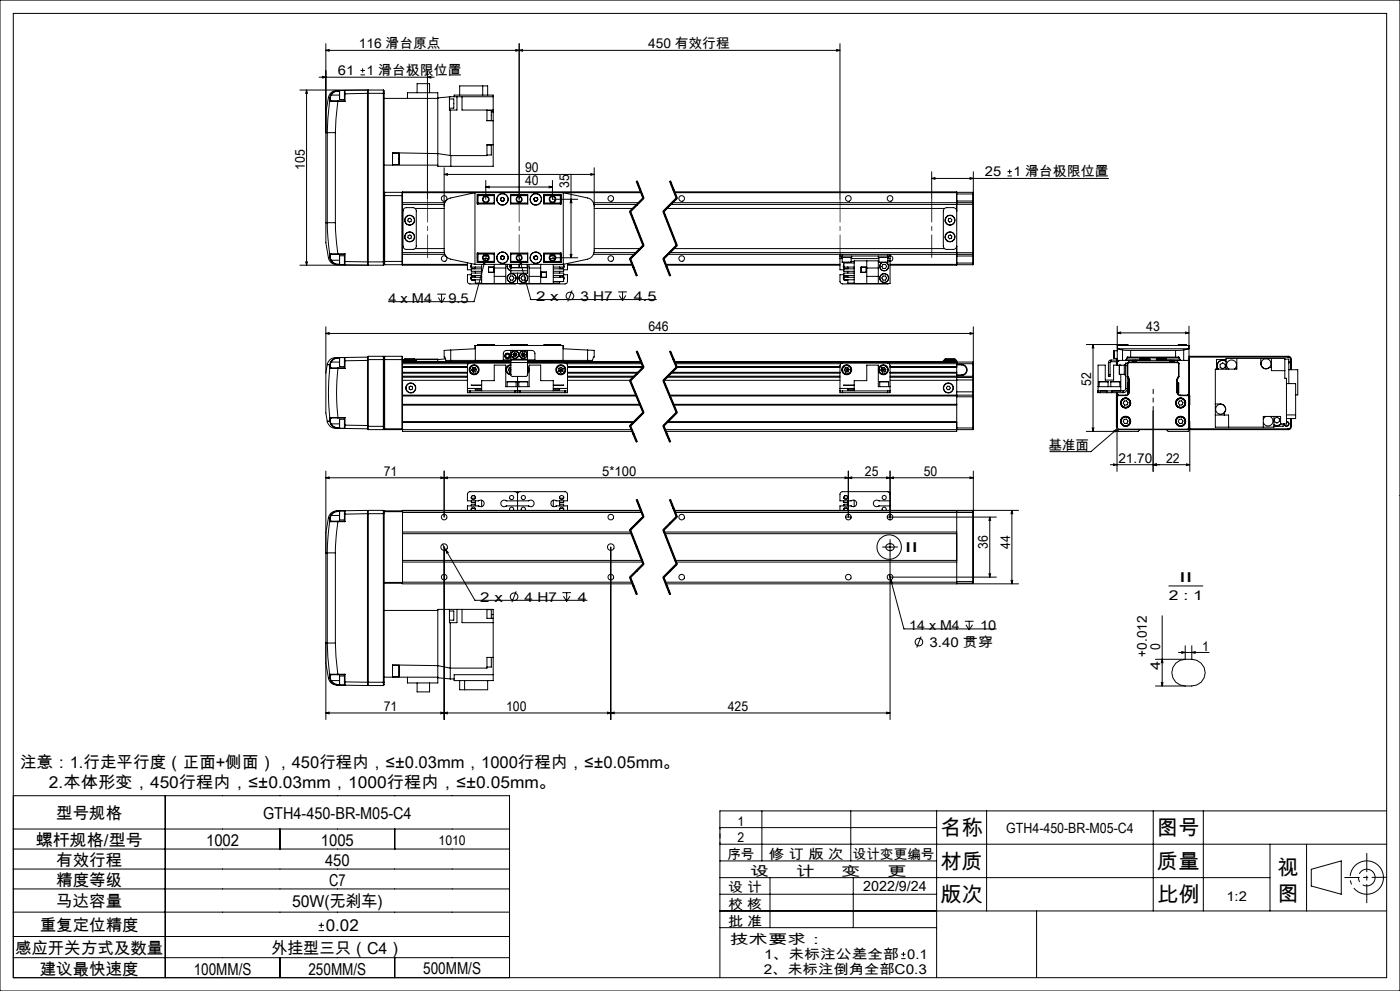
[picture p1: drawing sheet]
<svg xmlns="http://www.w3.org/2000/svg" width="420mm" height="297mm" viewBox="0 0 420 297" stroke-linecap="round" stroke-linejoin="round" font-family="sans-serif">
<g fill="none" stroke="#000" stroke-width=".3">
<path d="M0 0h420v297h-420zM4 4h412v289h-412zM97.8 15.1l.9-.3v.5zM97.8 13.1v53.6M154.7 14.8l1.1 .3-1.1 .2zM155.8 15.1l.9-.3v.5zM155.8 13.1v46.6M251 14.8l1 .3-1 .2zM252 13.1v46.6M252 15.1h-154.2M92 27v52.5M92 27l.2 1h-.5z"/>
<path d="M95.7 23.1h34.5M96.7 22.9l1.1 .2-1.1 .3zM98.2 39.8h2.4M98.2 39.8v26.9M98.5 29.2l-.7 4.5v6.1h.4M98.5 29.2l.5 .1M98.9 30.2l-.5 5.3-.2 4.3M98.9 30.2l.3 .2M99 29.3l-.1 .9M99.1 30.1l.2 .1M99.1 30.1l-.2 .1M99.1 29.2v.9"/>
<path d="M99.1 29.2l-.1 .1M99.2 30.4h2.2M99.2 28.4l-.2 .9M99.2 28.4l.2 .1M99.3 30.2h2.1M99.3 30.2l-.1 .2M99.4 28.5l-.3 .7M99.4 28.5h2.4M100.6 39.8v26.9M101.4 30.4l-.8 9.4M101.4 30.2v.2M101.4 30.4h2.1"/>
<path d="M101.4 30.2h1.9M101.4 27.2h-.2a2.48 2.48 0 0 0-2.7 2M101.4 27.2l-1.1 .2-1.1 1M101.4 27.2v.1M101.4 27.3l-1.5 .6-.5 .6M101.4 27.3h.4M101.9 27.1v2.7M101.9 27.1h1.4v.2M101.9 29.8h1.4M103.3 28.1h.2M103.3 30.2l.2 .2M103.3 27.3v2.9"/>
<path d="M103.5 27.1l6.7-.1v1M103.5 27.1v1M103.5 27.1l-.2 .2M103.5 28.1v2.3M103.5 27.1l-2.1 .1M108.2 22.4h1.3M108.2 21.1h1.3M108.8 20.5v1.3M110.2 27.2l.3-.2v52.5l-.3-.3M110.2 28v50.5M110.2 28l-6.7 .1M110.2 28h5.1"/>
<path d="M115 27v52.5M115 27l.3 .2v.8M115 27h-25M115.3 28v30.6M115.3 29.5h16M122.2 29.5v-1.7h9.1v22h16.7v-13.6M125.1 27.8v-2.7h3.8v2.7M128.2 23.1l1.1-.2v.5zM128.2 21.2v38.5M134.8 29.7h1.3v2.7h-1.3M134.8 29l-3.5 .3M135.1 33v13.6"/>
<path d="M136.2 29v-.5h11.8v5M137.1 29v4h-2.3v-4M137.9 28.5v-2.8h8.4v2.8M138.6 29v4h9.4M144.8 25.7v2.8M146.1 33.1h1.3v3h-1.3M146.1 33v3.2h1.9M147.4 33.5h.6M148 33.5v2.7M148 29h-13.2M115.3 58.6v19.7M115.3 49.5h16"/>
<path d="M115.3 58.6h5.5M115.4 57.6v21.7M115.4 57.6h5.2M115.4 57.6l-.1 .2M117.8 49.3h1.9M117.8 45.9h1.9M119.7 45.9v1.7M119.7 47.6v1.7M120.6 57.6v21.7M120.6 57.6l.2 .2M120.8 57.8v.8M120.8 57.7v.1"/>
<path d="M120.8 58.6v19.7M120.8 57.7h71.6M133.2 52.3l1-.3v.5zM133.2 50.3v24.9l.2 1 .5 .8 1.3 .7 7.3 1.5M133.2 52.3h45.1M135.1 46.6h.2M135.1 46.6l-3.8-.6-13.5-.2v3.7M135.3 46.6v3.2M143.2 58.3h5.1v2.8h-5.1zM143.2 58.6v2.5M143.2 58.6h5M143.4 58.5v2.5"/>
<path d="M143.4 58.5h4.9M143.4 58.5l-.2 .1M145.7 56.1l1.1-.3v.5zM145.7 54.1v5.6M145.7 56.1h20M147.4 43.5v3h-1.3M148 43.4l-1.9 .1v3.1h-10.8M148.2 58.5v2.5M150.2 59.8l.3 .5M150.4 59.3l-.2 .5M151 59.2l-.6 .1M151 59.2l.3 .5"/>
<path d="M151.3 59.7l-.2 .5M153.1 58.3h5.2v2.8h-5.2zM153.1 58.5h5.2M153.2 58.5v2.5M153.2 58.6h5.1M158.3 58.5v2.5M160.2 59.7l.2 .5M160.5 59.2l-.3 .5M160.5 59.2l.6 .1M161.1 59.3l.2 .5M161.3 59.8l-.3 .5M163.2 58.3h5.1v2.8h-5.1z"/>
<path d="M163.2 58.5h4.9M163.2 58.5v2.5M163.2 58.6h5M164.7 55.8l1 .3-1 .2zM165.7 54.1v5.6h7.6M168.1 58.5v2.6M168.1 58.5l.1 .1M168.2 58.6v2.5M171.3 52.2v25.1M171.3 59.7l.3 1h-.5zM177.2 52l1.1 .3-1.1 .2zM178.3 50.3v24.9l-.3 1-.8 1.1-.9 .4-7.3 1.5"/>
<path d="M190.9 54.4l2 5.1M191 54.3l2 5.1-4 4 4 10.2-4 4 2 5M191.2 54.2l1 2.6M192.2 56.8l1 2.5zM192.3 57.5h-71.5v.2M192.9 59.3l-4 4M193.2 59.5l-4 4M200.9 54.4l2 5.1M201 54.3l2 5.1-4 4 4 10.2-4 4 2 5M201.2 54.2l2 5.1M202.2 57.5h84.8v.2M202.4 57.7h84.6"/>
<path d="M202.9 59.3l-4 4M203.2 59.5l-4 4M279.5 53.5l1-.3v.5zM279.5 51.5v8.2M279.5 53.5h53.1M287 57.7v2.6M287 57.6h4.9M291 53.2l1 .3-1 .2zM291.9 57.6v3.1M291.9 57.6l.1 .5h-5M292 51.5v24.2M302.3 52.7h1.3"/>
<path d="M302.3 51.4h1.3M302.9 50.8v1.3M91.7 78.5h.5l-.2 1zM97.8 66.7v6l.7 4.6M97.8 66.7h.4M98.2 66.7l.2 4.3 .5 5.3M98.2 66.7h2.4M98.5 77.3a2.63 2.63 0 0 0 2.9 2M98.9 76.3l.2 .1M98.9 76.3l.1 .9M99 77.2h.1M99 77.2l.2 .9"/>
<path d="M99 77.2l-.5 .1M99.1 77.2l.3 .8M99.1 76.4v.8M99.2 76.1h2.2M99.2 76.1l-.3 .2M99.2 76.1l.1 .1M99.2 78.1a2.37 2.37 0 0 0 2.2 1.2M99.3 76.2h2.1M99.3 76.2l-.2 .2M99.4 78l-.2 .1M99.4 78l1.2 1.1 .8 .1M99.4 78h2.4"/>
<path d="M100.6 66.7l.8 9.4M101.4 76.1v.1M101.4 76.2h1.9M101.4 76.1h2.1M101.4 79.2v.1M101.4 79.2h.4M101.9 76.7v2.6M101.9 76.7h1.4M103.3 78.4h.2M103.3 76.2v3M103.3 79.2l-1.4 .1M103.5 78.4v1l-.2-.2"/>
<path d="M103.5 76.1l-.2 .1M103.5 76.1v2.3M103.5 78.4l6.7 .1M110.2 78.5v1l-8.8-.2M110.2 78.5h5.1M115 79.5h-25M115.3 78.3v.9M115.3 78.3h5.5M115.3 79.2l-.3 .3M115.3 79.2l.1 .1M115.4 79.3h5.2M120.8 73.5l.2 .6"/>
<path d="M120.8 79.2v.3h19.4M120.8 78.3v.9M120.8 79.2h.1M120.8 61.3h12.5M120.8 60.7h12.7M120.8 76.2h12.7M120.8 75.7h12.5M120.8 79.2h19.4M120.8 79.2l-.2 .1M121 62.9l-.2 .6M121.3 62.4l2.6-.2a1.02 1.02 0 0 1 1 1v10.5a1.02 1.02 0 0 1-1 1.1h-2a1.02 1.02 0 0 1-1-1.1v-10.7zM122.4 65.6l.6-.2 .4 .4-.1 .6-.5 .2-.5-.4z"/>
<path d="M122.4 70.6l.6-.2 .4 .4-.1 .6-.5 .2-.5-.4zM124.6 62.5h8.6M124.6 74.5h8.6M133.2 61.8l.5-1.4 1.1-.9 7.7-1.8v21.5M140.2 78.7v2.2h1.2M141.4 79.4l-.1 .1a.74 .74 0 0 0 .5 1.1M141.4 79v1M141.4 79.7v.3M142.5 79.2h26.5M143.2 77.1h.1M143.2 78.6h.4M143.2 60.7h.1"/>
<path d="M143.2 76.2h.1M143.2 76.7h.1M143.2 75.8h5.1v2.8h-5.1zM143.2 75.8v2.5M143.2 78.3h5M143.2 78.3l.2 .2M143.4 76v2.5M143.4 76l-.2 .1h5M143.4 78.5h4.9M143.4 61h4.9M143.4 76h4.9M143.5 61v.1"/>
<path d="M143.5 75.8v.2M143.5 78.6h.1M143.6 78.5v.1M144.5 79.2v5.8h21.5v-5.8M144.5 78.5v.1M145 77.5h1.5M145.1 76.7h1.3M145.5 78.2v1l-.5-.1zM145.5 78.2l-3.3 12.2h-25.7M146 76.3l-.5 1.9M148.2 76v2.5M148.2 60.9h-5l.2 .1"/>
<path d="M148.3 78.5v.1M148.3 79.2v5.8M150.2 77l.1 .6M150.3 77.6l.5 .2M150.6 76.7l-.4 .3M150.6 76.7l.6 .2M151.1 60.2l-.6 .1M151.2 76.9l.1 .5M151.3 77.4l-.5 .4M151.7 79.2v5.8M152.2 79.8a1.37 1.37 0 0 0 1 1.4M152.2 79.8a1.3 1.3 0 0 0 1 1.3"/>
<path d="M152.3 79.2l-.1 .6zM153.1 79.2l-.3 .6 .4 .7M153.1 75.8h5.2v2.8h-5.2zM153.1 78.5h5.2M153.1 61h5.2M153.1 76h5.2M153.2 76v2.6M153.2 79.2v1.9M153.2 78.3h5.1M153.2 76.1h5.1M153.2 60.9h5.1M153.4 79.2v1"/>
<path d="M153.7 78.5v.1M155.5 76.4l.5 1.7M155.6 79.2v1M155.9 79.2v1M156 78.1l.5 .9-.5 .1zM156 78.1l3.2 11.7h37.7M157.7 78.5v.1M158.2 79.2v1M158.3 79.3v1.1M158.3 79.5v.7M158.3 76v2.6M158.3 79.2v1.9"/>
<path d="M158.8 79.2v5.8M160.2 77.5l.5 .3M160.2 76.9v.6M160.4 60.2l.6 .1M160.7 76.7l-.5 .2M160.7 76.7l.6 .2M161.3 77.5l-.6 .3M161.3 76.9v.6M162.2 79.2v5.8M163.2 76l5 .1h-5M163.2 78.5h4.9M163.2 75.8h5.1v2.8h-5.1z"/>
<path d="M163.2 76v2.5M163.2 78.3h5M163.2 60.9h5l-5 .1M165 77.5h1.5M165.1 76.7h1.3M165.7 77.3h7.6M166 78.5v.1M166 79.3h3.1M166.9 78.6h.1M166.9 78.6h1.4M166.9 78.5v.1M167.9 79.2v.1"/>
<path d="M168 79.2v.1M168.1 75.8v2.7M168.2 75.8v2.5M168.2 60.7h.1M168.2 76.2h.1M168.2 76.7h.1M168.2 77.1h.1M168.2 78.3l-.1 .2M168.3 79.2l-.1 .1M168.7 79.2l.1 .1M168.9 79.2l.2 .1M169.1 79.4l.1 .1a.74 .74 0 0 1-.5 1.1"/>
<path d="M169.1 79.7v.3M169.1 79.3v.7M170.3 79.5h19.5M170.3 78.9v2h-1.2M170.3 79.2h19.4M171.1 76.2h.5l-.3 1.1zM178 60.7h13.7M178 76.2h12.4M178.2 61.3h12.9M178.2 75.7h12.7M178.3 61.8l-.5-1.4-1.1-.9-7.7-1.8v21.5M178.3 62.5h11.6"/>
<path d="M178.3 74.5h13.8M188.9 63.5l4 10.1M188.9 77.6l2 5.1M189.2 63.3l4 10.2M189.2 77.5l2 5.1M192.9 73.4l-4 4M193.2 73.7l-4 4M198.9 63.5l4 10.1M198.9 77.6l2 5.1M199.2 63.3l4 10.2M199.2 77.5l2 5.1M199.7 79.2h52.3"/>
<path d="M199.8 79.5h52.2M199.9 62.5h83.5M200.3 76.2h52.5M200.9 75.7h86.1v.5M201.7 60.7h90.2M202.1 74.5h81.3M202.9 73.4l-4 4M203.2 73.7l-4 4M252 76.7h.8M252 76.7v.8M252 76.2v.5M252 77.5v3.4h1.2"/>
<path d="M252 77.5h.7M252.5 76.7v.4h3v-.4M252.7 78.6h.1M252.7 78.6h1.9M252.7 77.1v1.5M252.7 78.6h1.8M252.8 76.2v.5M252.8 76.2h13.4M252.8 76.7h13.4M253.2 79.4l-.2 .1a.74 .74 0 0 0 .6 1.1M253.2 79.7v.3M254.4 78.6v.2"/>
<path d="M254.6 78.6h.7M255.3 78.6h-.8M255.3 77.1v1.5M255.3 78.3h1M255.3 77.5h8.4M256.3 78.8h-3.1v1.2M260 78.2v6.8M263.5 76.7v.4h3v-.4M263.5 78.2v6.8M263.7 78.6h.1M263.7 78.6h1.8M263.7 77.1v1.5"/>
<path d="M264.6 78.6l-.6 .7-.1 .5M264.8 78.6l-.5 .3-.4 .9M264.9 79.2h.7l.4 .6-.4 .7h-.7l-.4-.7zM265.5 78.6h.8M265.7 78.6a1.31 1.31 0 0 1 .3 2.3 1.31 1.31 0 0 1-2.1-1.1M265.9 78.6a1.35 1.35 0 0 1 .1 2.4 1.35 1.35 0 0 1-2.1-1.2M266.2 76.7h.8M266.2 76.2h25.7M266.2 76.2v.5M266.3 78.6h.1M266.3 77.1v1.5M266.3 78.2h.7"/>
<path d="M266.3 77.5h.7M267 76.7a.85 .85 0 0 1 .9 .8 .85 .85 0 0 1-.9 .8M267 76.7v.8M267 76.2v.5M267 77.5v7.5h-10.7v-6.8h7.4M267 79.2h20M284.6 65.6l.5-.2 .4 .4v.6l-.6 .2-.4-.4zM284.6 70.6l.5-.2 .4 .4v.6l-.6 .2-.4-.4zM287 63.2a1.09 1.09 0 0 0-1-1h-2a1.09 1.09 0 0 0-1 1v10.5a1.09 1.09 0 0 0 1 1.1h2a1.09 1.09 0 0 0 1-1.1M287 60.3v15.4M287 79.2v.3h-20M287 75.7v.5"/>
<path d="M287 60.3h5v.6M287 76.2v.5M287 76.7v2.5M287 78.8h5M287 76.7h5M287 75.7h5M287 79.3h4.9M291.9 60.7v15.5M291.9 76.2v3.1M291.9 60.7l.1 .2M292 60.9v.3l-90.8 .1M292 75.7v.4"/>
<path d="M292 76.1v.6M292 78.8l-.1 .5M292 76.7v2.1M292 76.1l-.1 .1M97.8 99.9l.9-.2v.5zM97.8 97.9v13.9M97.8 99.9h194.2M131.2 88.2h2.6M131.5 89.2l1 1.6M132.5 88.2v2.6M133.5 89.2l-1 1.6M141.4 82.3h-1.2v2l.2 .5 .5 .3 14-.1"/>
<path d="M141.4 80a.64 .64 0 0 0 .6 .5 .64 .64 0 0 0 .6-.5v.6M141.4 83.1v.8M141.4 80h3.1M141.4 83.9h3.1M141.4 83.1h3.1M141.4 83.2v.3M141.4 83.9l.6 .2 .6-.2v.9h1.9M141.7 83.9h.6M141.8 82.6h-.1a.78 .78 0 0 0-.3 1.2M142.2 82.6l.4 .3M142.6 80.3l-.4 .3M142.6 82.6v.5a.66 .66 0 0 0-.6-.4 .66 .66 0 0 0-.6 .4"/>
<path d="M142.6 81.3v.5M144.5 80.6h-3.1v.7h3.1M144.5 81.8h-3.1v.8h3.1M146.5 80h1.6v1.6h-1.6zM146.6 80.1h1.5M148.3 80.3h3.4M148.3 82.8h3.4M153.1 82.7h.7l.4 .6-.4 .7h-.7l-.3-.7zM153.2 81.1v.8h5.1v-.8M153.2 81.1h5.1M153.4 80.2h2.2M155.3 81.9v3.1"/>
<path d="M155.9 80.2h2.3M156.6 82.7h.7l.4 .6-.4 .7h-.7l-.3-.7zM158.8 80.3h3.4M158.8 82.8h3.4M162.3 81.5h1.6v1.6h-1.6zM162.4 81.6h1.5v1.5h-1.5M166 80.6h3.1v.7h-3.1M166 81.8h3.1v.8h-3.1M166 80h3.1M166 83.1h3.1M167.9 80.3l.4 .3M167.9 80v.6"/>
<path d="M167.9 81.3v.5M167.9 82.6v.5M167.9 84.4v.4h-1.9M167.9 83.1l.6-.4 .6 .4M167.9 80a.61 .61 0 0 0 .6 .5 .61 .61 0 0 0 .6-.5M168.3 82.6l-.4 .3M168.7 82.6h.1a.78 .78 0 0 1 .3 1.2M169.1 82.3h1.2v2l-.3 .6-.3 .2-14.1-.1M169.1 83.2v.3M169.1 83.1v1.3h-3.1M171.6 87.1l-1.3 3.2M185.5 87.5h2.6"/>
<path d="M185.8 88.5l1 1.6M186.8 87.5v2.6M187.7 88.5l-.9 1.6M253.2 82.3h-1.2v2l.1 .5 .5 .3 14-.1M253.2 80a.64 .64 0 0 0 .6 .5 .64 .64 0 0 0 .6-.5v.6M253.2 83.1v.8M253.2 80h3.1M253.2 83.9h3.1M253.2 83.1h3.1M253.2 83.2v.3M253.2 83.9l.6 .2 .5-.2 .1 .9h1.9M253.4 83.9h.7"/>
<path d="M253.6 82.6h-.1a.78 .78 0 0 0-.3 1.2M253.9 82.6l.5 .3M254.4 80.3l-.5 .3M254.4 82.6v.5a.66 .66 0 0 0-.6-.4 .66 .66 0 0 0-.6 .4M254.4 81.3v.5M256.3 80.6h-3.1v.7h3.1M256.3 81.8h-3.1v.8h3.1M258.3 80h1.6v1.6h-1.6zM259.9 80.1h-1.6v1.5M260 80.3h3.5M260 82.8h3.5M264.9 82.7h.7l.4 .6-.4 .7h-.7l-.4-.7z"/>
<path d="M291 99.7l1 .2-1 .3zM292 97.9v14.9M335.2 99.8l1-.3v.5zM335.2 97.8v10.6M335.2 99.8h21.5M355.7 99.5l1 .3-1 .2zM356.7 97.8v10.2h-1.6M97.8 111.8v12l.4 2.5M98.2 109.3h.1M98.2 109.3l.7 .1M98.2 109.3l-.4 2.5M98.9 109.4l.1 .8"/>
<path d="M99 110.2a67.8 67.8 0 0 0 0 15.1M99 110.2l.2 .2M99.1 110.1l.3 .2M99.1 110.1l-.1 .1M99.1 109.3v.8M99.1 109.3l-.2 .1M99.2 108.4l-.3 1M99.2 108.4l.1 .1M99.2 110.4h2.2M99.3 108.5l-.2 .8M99.3 108.5h2.5M99.4 110.3h2"/>
<path d="M99.4 110.3l-.2 .1M101.4 107.2h-.4a2.61 2.61 0 0 0-2.8 2.1M101.4 107.2a2.54 2.54 0 0 0-2.2 1.2M101.4 107.2v.1M101.4 107.3l-.9 .2-1.2 1M101.4 107.3h.4M101.4 110.4a64.1 64.1 0 0 0 0 14.7M101.4 110.3v.1M101.4 110.4h2.1M101.4 110.3h1.9M101.8 107.2l.1 2.7M101.9 107.2h.1"/>
<path d="M101.9 107.2h1.4v3.1M101.9 107.2v2.7M101.9 109.9h1.4M103.3 107.3l.2-.2v1M103.3 108.1h.2M103.3 110.3l.2 .1M103.5 108.1v2.3M110.2 107v1M110.2 107v.8h11.2M110.2 108l-6.7 .1M110.2 108v19.5M110.2 107l-8.8 .2"/>
<path d="M110.5 106.8v22M110.5 106.8h4.5M110.5 106.8l-.3 .2M115 106.8v22M115 106.8l.3 .2M115.4 106.8l-.1 21M115.4 106.8v21.7M115.4 106.8h5.2M120.6 106.8v21.7M120.6 106.8l.2 .1v11.5M120.8 118.4v.3M120.8 108.5h1.1"/>
<path d="M120.8 118.7v10.6h68.9M120.8 108.5h32.4M120.8 118.4h70M120.8 118.7h70.1M120.8 111.8h19.4M120.8 111.7h19.4M120.8 109.9h19.4M120.8 110h19.4M120.8 110.1h19.4M120.8 111.6h19.4M120.8 109h19.7M120.8 112.7h19.4"/>
<path d="M120.8 113.1h19.4M120.8 114h19.4M121.4 107.9l.1 .1M121.4 107.7h3M121.4 107.9h3M121.4 107.7v.2M121.7 108.5h.1M121.9 108h-1v.5M121.9 108h2M121.9 108.5h2M121.9 108v.5M122.7 116l.5-.3 .5 .3 .1 .6-.5 .2-.5-.2z"/>
<path d="M123.9 108.5h29.3M123.9 108h1v.5M123.9 108v.5M124.4 107.9l-.1 .1M124.4 107.9h.1M124.4 107.7v.2M124.4 107.6h6.9v.9M133.6 107.6l-2.3 .2h-6.9M135.2 104.9l-2 .1v2h.3a.92 .92 0 0 0 .3 1 .92 .92 0 0 0 1 0h18.4M135.2 104.9l.1 3.6M135.2 104.9l7.3-.4v-1h26.5v1l7.3 .4M140.2 117.2v.5h.8"/>
<path d="M140.2 117.2h.8M140.2 116.4v.8M140.2 116.4h4.3M141 117.2h13.5M141 117.7h13.5M141 117.2v.5M141.5 110.9l.4 .6M141.8 110.2l-.3 .7M141.8 110.2l.4 .6M142.2 110.8l-.7 .1M142.2 110.8l-.3 .7M142.2 110.8l.5 .6"/>
<path d="M142.6 110.1l.4 .6M142.6 110.1l-.8 .1M142.6 110.1l-.4 .7M142.6 103.5v4.5M142.7 111.4l-.8 .1M143 110.7l-.3 .7M143 110.7l-.8 .1M143.2 103.4h5M143.2 103.4v.1M143.2 108v.5M143.2 108.2h10M143.4 103.3h4.8v.2"/>
<path d="M143.4 103.3v.2M143.4 108v.5M143.4 103.3l-.2 .1M144.5 117.2v-3.1h3.8v-4.7h3.4v6.5h7v-6.5h3.5v4.7h3.8v3.1M144.5 116.5h-1.9v.4h1.9M144.5 115.4h-3.1l3.1 .1M151 108v-2a.96 .96 0 0 1 1-1h7.5a.96 .96 0 0 1 1 1v2M151 107.9h2.2M152.2 114.4h2.6M152.2 114.4v1.5M152.5 110.9l.4 .6M152.8 110.2l-.3 .7"/>
<path d="M152.8 110.2l.4 .6M153.2 107.9v.8M153.2 107.7v.2M153.2 109.3a1.5 1.5 0 0 0-1.5 1.5 1.5 1.5 0 0 0 1.5 1.5M153.2 112.1a1.32 1.32 0 0 1-1.3-1.3 1.32 1.32 0 0 1 1.3-1.3 1.36 1.36 0 0 0-1.3 1.3 1.36 1.36 0 0 0 1.3 1.4M153.2 108.8l-12.6 .1-.4 .7v6.8M153.2 103.5v-.2h5.1v.2M153.2 107.9h5.1M153.2 108.7h5.1M153.2 108.7v3.6M153.2 107.7h5.1M153.2 110.2h-.4"/>
<path d="M153.2 111.5h-.3M153.2 110.8l-.3 .7M153.2 110.8l-.7 .1M153.2 103.4h5.1M153.7 105l-.5 .4v2.3M153.9 106.2l.2 .5M153.9 106.2l.6 .1M154.1 106.7l.6 .1M154.3 105.7l-.4 .5M154.3 105.7l.6 .1M154.3 105.7l.2 .6M154.5 117.7h.8"/>
<path d="M154.5 117.2h1.5M154.5 106.3l-.4 .4M154.5 106.3l.2 .5M154.5 106.3l.5 .1M154.5 117.2v.5M154.8 114.4v1.5M154.9 105.8l.1 .6M154.9 105.8l-.4 .5M155 106.4l-.3 .4M155.3 117.7h.7M155.3 112.8v4.9M155.6 114.4h2.7"/>
<path d="M155.6 114.4v1.5M156 117.2h13.5M156 117.7h13.5M156 117.2v.5M156.4 106.2l.2 .5M156.4 106.2l.6 .1M156.6 106.7l.6 .1M156.8 105.7l-.4 .5M156.8 105.7l.6 .1M156.8 105.7l.2 .6M157 106.3l.2 .5M157 106.3l.6 .1"/>
<path d="M157 106.3l-.4 .4M157.4 105.8l.2 .6M157.4 105.8l-.4 .5M157.6 106.4l-.4 .4M157.7 105l.6 .5v2.2M158.3 107.9v.8M158.3 108.7v3.6l-.3 .4-4.4 .1-.4-.5M158.3 107.7v.2M158.3 109.7v.1a1.48 1.48 0 0 1 0 2.1M158.3 109.9a1.42 1.42 0 0 1 0 1.8M158.3 108.8l11.5 .1 .5 .7v6.8M158.3 110v.1a1.29 1.29 0 0 1 0 1.6"/>
<path d="M158.3 108.5h34.1M158.3 108h18M158.3 108.5h34M158.3 107.9h2.2M158.3 108.2h9.9M158.3 114.4v1.5M163.2 103.4h5M166 116.5h1.9v.4h-1.9M166 115.4h3.1l-3.1 .1M166 116.4h4.3M167.6 111.2l.6 .4M167.6 110.4v.8"/>
<path d="M167.6 110.4l.6 .4M168.1 103.3h-4.9v.2M168.1 103.3v.2M168.1 108v.5M168.1 103.3l.1 .1M168.2 110.8l.7 .5M168.2 110.8v.8M168.2 110.8l-.6 .4M168.2 103.4v.1M168.2 108v.5M168.3 110.1l-.7 .3M168.3 110.1l.6 .4"/>
<path d="M168.3 110.1l-.1 .7M168.9 111.3l-.7 .3M168.9 103.5v4.5M168.9 110.5v.8M168.9 110.5l-.7 .3M169.5 117.2h.8M169.5 117.2v.5M170 109h22.6M170.3 117.2v.5h-.8M170.3 116.4v.8M170.3 111.8h21M170.3 111.7h21.1"/>
<path d="M170.3 109.9h22.6M170.3 110h22.7M170.3 110.1h22.7M170.3 111.6h21.2M170.3 112.7h20.1M170.3 113.1h19.7M170.3 114h18.8M176.3 104.9l2 .1v2h-.3a.91 .91 0 0 1-.3 1 .91 .91 0 0 1-1 0h-.4M176.3 104.9v3.1M188.9 114.1l4 9.6M189.2 114l4 9.6M190.9 105.3l2 4.8"/>
<path d="M191 105.3l2 4.8-4 4 4 9.5-4 4 2 4.8M191.2 105.2l1 2.4M192.2 107.6l1 2.4zM192.9 109.9l-4 4M193.2 110.2l-4 4M198.9 114.1l4 9.6M199.1 114h52.9M199.2 114l4 9.6M200.1 113.1h51.9M200.4 112.7h51.6M200.8 118.4h91.1M200.9 105.3l2 4.8"/>
<path d="M200.9 118.7h86.1M201 105.3l2 4.8M201.2 105.2l2 4.8M201.3 111.8h50.7M201.4 111.7h50.6M201.5 111.6h50.5M202.4 108.5h81.6M202.4 108.5h89.5M202.6 109h49.6M202.9 109.9l-4 4M202.9 109.9h49.1M203 110h49"/>
<path d="M203 110.1h49M203 110.1l-4 4 4 9.5-4 4 2 4.8M203.2 110.2l-4 4M252 116.4v-6.8l.3-.7 14.1-.1 .5 .3 .1 .5v8.1h-.8M252 117.2v.5h.8M252 117.2h.8M252 116.4v.8M252 116.4h4.3M252.8 117.2h13.4M252.8 117.2v.5M252.8 117.7h13.4M253.3 110.9l.4 .6"/>
<path d="M253.6 110.2l-.3 .7M253.6 110.2l.4 .6M254 110.8l-.3 .7M254 110.8l.5 .6M254 110.8l-.7 .1M254.3 110.1l.4 .6M254.3 110.1l-.7 .1M254.3 110.1l-.3 .7M254.5 111.4l-.8 .1M254.7 110.7l-.2 .7M254.7 110.7l-.7 .1M256.3 116.5h-1.9v.4h1.9"/>
<path d="M256.3 115.4h-3.1l3.1 .1M263.9 114.4h2.7M263.9 114.4v1.5M264.3 110.9l.4 .6M264.5 110.2l-.2 .7M264.5 110.2l.5 .6M265 110.8l-.3 .7M265 110.8l.5 .6M265 110.8l-.7 .1M265.3 110.1l.4 .6M265.3 110.1l-.8 .1M265.3 110.1l-.3 .7"/>
<path d="M265.5 111.4l-.8 .1M265.7 110.7l-.2 .7M265.7 110.7l-.7 .1M266.2 117.2h.8M266.2 117.2v.5M266.6 114.4v1.5M267 111.8h20M267 111.7h20M267 109.9h20M267 110h20M267 110.1h20M267 111.6h20"/>
<path d="M267 115.9h-3.5v-6.5h-3.5v4.7h-3.7v3.1M267 112.7h20M267 113.1h20M267 114h20M283.5 107.9l.1 .1M283.5 107.7h3M283.5 107.9h3M283.5 107.7v.2M284 108h-1v.5M284 108.5h3M284 108v.5M284 108h2"/>
<path d="M284.2 115.7l.6 .1 .3 .5-.3 .5h-.6l-.3-.6zM286 108h1v4.8M286 108v.5M286.5 107.9l-.1 .1M286.5 107.9h.1M286.5 107.7v.2M287 114v4.7M287 113.1v.9M287 112.8v.3M287 118.7v10.6h-87.3M287 118.9h5M287 117.4h5"/>
<path d="M287 112.4h1.5M287 112.5h1.5M287 109.2h1.5M287 109.4h1.5M287 112.8h5M287 113.1h4.9M287 113.9h5M288.5 109.2a1.66 1.66 0 0 1 1.6 1.7 1.66 1.66 0 0 1-1.6 1.6M288.5 109.4a1.5 1.5 0 0 1 1.5 1.5 1.5 1.5 0 0 1-1.5 1.5M288.5 109.2v.2M288.5 112.4v.1M291.9 118.4v10.4"/>
<path d="M291.9 113.1v5.3M291.9 108.5v4.6M291.9 108.5l.1 .5h-25.2M291.9 118.4l.1 .2M292 118.6v.3M292 117.4v1.2M292 112.8v.2M292 113v.9M292 113.9v3.5M292 118.9v9.4M292 113l-.1 .1M327.9 103.3v26"/>
<path d="M327.9 103.3l.3 1h-.5zM329.4 117.2v.5h.7M329.4 117.2h7.5M329.4 115.9h6.8M329.7 114.4h2.7M329.7 114.4v1.5M330.1 117.7h2M330.1 117.2v.5M332.1 117.7h1.5M332.1 117.2v.5M332.4 114.4v1.5M332.5 112.3v.5h.5v-.5"/>
<path d="M332.5 112.3h.5M332.5 108.7h.5M332.5 108.7v3.6M333 108.7v3.6M333.2 114.4h2.8M333.2 114.4v1.5M333.3 107.9l-.5 .2-.3 .6M333.3 108.4l-.3 .3M333.3 107.9h1.9M333.3 108.4h1.9M333.3 107.9v.5M333.6 117.7h3.3"/>
<path d="M333.6 117.2v.5M334.2 105.1h.1M334.2 107.4h.1M334.2 105.2v2.2M334.2 107.4h.9v.5M334.2 105.1v2.3M334.2 105.1h1M334.9 107.8h.3M334.9 107.8v.1M334.9 108.4v1M334.9 117.7v10.1M335 107.4l-.1 .4"/>
<path d="M335.1 108.4v1M335.1 117.7v.8M335.1 118.9v9.4M335.1 118.9h.1M335.2 108h1.6M335.2 103.5h21.5M335.2 108.4v1M335.2 117.7v.7M335.2 118.9v9.4M335.6 118.6l-.4 .3M335.6 118.6l-.3-.1-.2 .4M335.6 118.6h2.1"/>
<path d="M335.8 109.5v2.7M335.8 108l-.6 .4M335.8 112.2h1.5M335.8 109.5h1.5M336 103.4h2.4M336 103.4v.1M336 114.4v1.5M336 103.4l.1-.1v.2M336.2 109.5l-2.1-.1v4.5h-2.5v-4.5h-2.2v7.8M336.2 112.2v5M336.8 104.9l2.4 .1M336.8 108h.9"/>
<path d="M336.8 104.9v3.1M336.9 117.2v.5M337.7 118.4h-2.6l-.2 .3M337.7 109.3h-.4v3h.4M337.7 116.4l-.1 .4-.7 .4M337.7 108h2M337.7 116.4h.5M337.7 109.6h.5M337.7 109.6v6.8M337.7 118.4v.2M337.7 107.9h4.2M338.2 116.4a1.26 1.26 0 0 1-1.3 1.3"/>
<path d="M338.2 109v-.2h-.5v.8M338.2 109h.1M338.2 109v7.4M338.3 103.3h-12.4M338.3 107.3h15.3M338.3 103.3v.2M338.3 107v.3M338.3 103.3l.1 .1M338.3 114.8v3M338.3 114.8h.3M338.3 117.8h.3M338.3 112.8l.2 .2"/>
<path d="M338.3 113.1l.4 .8M338.3 112.8h-.1l.1 .3M338.3 109v3.8M338.4 113.2l.2 .5v4M338.4 107l-.1 .3M338.4 103.4v.1M338.5 113l.3 .9M338.5 113l-.2 .1M338.6 114.8v.1M338.6 114.8v3M338.6 117.7v.1M338.7 108.5l-.5 .5"/>
<path d="M338.7 108.7l-.4 .3M338.7 117.4a1.02 1.02 0 0 1-1 1M338.7 108.5h14.5M338.7 117.4h.1M338.7 113.9h.1M338.7 108.7h14.5M338.7 108.5v.2M338.7 113.9v3.5M338.8 117.4a1.14 1.14 0 0 1-1.1 1.2M338.8 113.9v3.5M339.2 107h-.3a1.01 1.01 0 0 0-1.2 1M339.2 105h13.5"/>
<path d="M339.2 107h13.5M339.2 105v2M339.7 108v.5h1M339.7 108h1M339.9 108.5h.1M340.7 108h10.5M340.7 108.5h.2M340.7 108v.5M341.9 107.7h3M341.9 107.9l.1 .1M341.9 107.9h3M341.9 107.7v.2"/>
<path d="M344.9 107.9v.1M344.9 107.7v.2M346.9 107.7h3M346.9 107.9l.1 .1M346.9 107.9h3M346.9 107.7v.2M349.9 107.9l-.1 .1M349.9 107.9h4.2M349.9 107.7v.2M351.2 108h1M351.2 108.5h-.3M351.2 108v.5"/>
<path d="M351.9 108.5h.1M352.2 108v.5h-1M352.2 108h2M352.7 107h.2a1.01 1.01 0 0 1 1.3 1M352.7 105v2M353 117.4a1.14 1.14 0 0 0 1.2 1.2M353 117.4h.2M353 113.9h.2M353 113.9v3.5M353.2 108.5l.5 .5M353.2 108.7l.4 .3M353.2 117.4a.96 .96 0 0 0 1 1"/>
<path d="M353.2 108.5v.2M353.2 113.9v3.5M353.2 117.7l.1 .1M353.3 114.8l-.1 .1M353.3 114.8v3M353.3 114.8h.3M353.3 117.8h.3M353.4 113l-.4 .9M353.4 113l.1 .1M353.4 103.4h2.6M353.4 103.4v.1M353.5 113.2l-.3 .7v3.8"/>
<path d="M353.5 107l.1 .3M353.5 113.1l-.3 .8M353.6 114.8v3M353.6 112.8l-.2 .2M353.6 112.8h.1M353.6 109h.1M353.6 109v3.8M353.6 103.3h2.2M353.6 103.3v.2M353.6 107v.3M353.6 103.3l-.2 .1M353.7 112.8l-.2 .3"/>
<path d="M353.7 109v3.8M354.2 118.4l2.7 .1-.1 2.8M354.2 108h.9M354.2 118.6h2.1M354.2 118.4v.2M355.1 104.9l-2.4 .1M355.1 104.9v3.1M355.8 103.3v.2M355.8 103.3l.2 .1M356 103.4v.1M356.3 118.6l.3 .3M356.3 118.6l.3-.1 .2 .4"/>
<path d="M356.6 118.9h.2M356.6 108v10.4M356.6 118.9v9.4M356.7 104.5h-21.5l1.6 .4M356.7 104.5l-1.6 .4M356.7 103.5v1M356.7 107.3l.1 .5M356.7 106.8h29.7M356.7 107.8h.1M356.7 107h29.7M356.8 107.8v10.7M356.8 118.9v9.4"/>
<path d="M365.4 110.6a1.71 1.71 0 0 1 .2-2.2 1.71 1.71 0 0 1 2.2-.1 1.68 1.68 0 0 0-2.2 .2 1.68 1.68 0 0 0-.1 2.1M366 109.2l.8-.4 .8 .4v.9l-.8 .4-.8-.4zM367.8 107.8h-2.9v2.8M367.8 110.6v-3.2h17.6v6h.5v13.7h-1.7v-2.3h-5.2v3.2M368.7 110.6a1.5 1.5 0 0 1-.3-2.2 1.5 1.5 0 0 1 2.2 0 1.5 1.5 0 0 1-.3 2.2M371.1 107.4v3.2h-6.5v17.4h17.6v-3.2M378.2 107.4v1.6a1.54 1.54 0 0 0 1 1.4 1.54 1.54 0 0 0 1.7-.3h.5M381.4 107.4v3.7h4M385.4 107.6h1.2v7.4M385.9 115h2.8v10.4h-2.8M386.4 107l.7 .3 .1 .5M386.4 106.8a.96 .96 0 0 1 1 1"/>
<path d="M386.4 106.8v.2M386.6 108.2v.6M386.6 110.8h2.7v7.6h-.6M387.2 107.8h.2M387.2 107.8v3M387.4 107.8v3M98.2 126.3a2.86 2.86 0 0 0 3.2 2.1M98.2 126.3h.1M98.9 126.1l.2 .1M98.9 126.1l.3 1M98.9 126.1l-.7 .2M99 125.3l.1 .1"/>
<path d="M99 125.3l-.1 .8M99.1 126.2l.2 .8M99.1 125.4v.8M99.2 127.1a2.75 2.75 0 0 0 2.2 1.3M99.2 125.1h2.2M99.2 125.1l-.2 .2M99.2 125.1l.2 .2M99.3 127l-.1 .1M99.3 127l.6 .7 1.5 .5M99.3 127h2.5M99.4 125.3h2M99.4 125.3l-.3 .1"/>
<path d="M101.4 128.2v.2M101.4 128.2h.4M101.4 128.4l8.8 .1M101.4 125.1v.2M101.4 125.1h2.1M101.4 125.3h1.9M101.9 125.7v2.7M101.9 125.7h1.4M103.3 125.3v2.9M103.3 127.4h.2M103.3 128.2l-1.4 .2M103.5 127.4v1l-.2-.1"/>
<path d="M103.5 125.1l-.2 .2M103.5 125.1v2.3M103.5 127.4l6.7 .1M110.2 127.5v1M110.2 128.5l.3 .3M110.5 128.8h4.5M115.3 127.8h-5.1v.7M115.3 127.8v1h74.2M115.3 128.5l-.3 .3M115.4 128.5h5.2M115.4 128.5l-.1 .2M120.6 128.5l.2 .2"/>
<path d="M120.8 121.2h71.2M120.8 121.4h71.3M120.8 126.5h69.3M120.8 126.4h69.5M188.9 127.7l2 4.8M189.2 127.6l2 4.8M192.9 123.5l-4 4M193.2 123.8l-4 4M198.9 127.7l2 4.8M199.2 127.6l2 4.8M199.5 128.8h92.4M200.1 126.5h86.9"/>
<path d="M200.2 126.4h86.8M202 121.2h85M202.1 121.4h84.9M202.9 123.5l-4 4M203.2 123.8l-4 4M287 128.3h5M292 128.3l-.1 .5M327.7 128.3h.5l-.3 1zM334.1 139l1 .3-1 .2zM334.2 129.1l.9-.5-.6 .9zM334.9 127.8l.2 .5M334.9 127.8h.2"/>
<path d="M334.9 121.2l.2 .1M335.1 128.3l.5 .5M335.1 128.6l-7.8 6.8h-12.3M335.1 128.3h.1M335.2 128.3l.4 .3M335.6 129.3l-.5-.5v12.5M335.6 128.8h20.7M335.6 128.6h20.7M335.6 128.6v.2M337.3 120.2l.7-.1 .4 .6-.3 .7h-.7l-.4-.5zM337.3 125.7l.7-.1 .4 .6-.3 .7h-.7l-.4-.5zM341.9 128.8l-.4 .5h-15.6"/>
<path d="M345.9 139.3l1-.3v.5zM345.9 123.2v18.1M349.9 128.8l.5 .5h6l.5-.5h29.5M353.8 120.2l.7-.1 .4 .6-.3 .7h-.7l-.4-.5zM353.8 125.7l.7-.1 .4 .6-.3 .7h-.7l-.4-.5zM356 139l.9 .3-.9 .2zM356.3 128.6v.2M356.6 128.3l-.3 .3M356.6 128.3h.2M356.8 128.3l-.5 .5M356.8 126.3l.1 15M356.9 139.3h-23.8"/>
<path d="M356.9 128.5h29.5M364.6 121.1h1.6a1.56 1.56 0 0 1 1.4 .9 1.56 1.56 0 0 1-.3 1.7v.7M364.6 124.4h4v3.6M379.8 124.8l-.8 .9M381 124.8a1.51 1.51 0 0 1 .4 2.5 1.51 1.51 0 0 1-2.4-.6M382.3 125.5l.8-.5 .7 .5v.8l-.7 .5-.8-.5zM384.2 127.1a1.87 1.87 0 0 1-2 .3 1.71 1.71 0 0 0 2.1-.3M385 127.1v.7h-2.8M385.9 126.3a.77 .77 0 0 1 .8 .7 .77 .77 0 0 1-.7 .8 .77 .77 0 0 1-.8-.7M385.9 126.4a.62 .62 0 0 1 .6 .6 .62 .62 0 0 1-.5 .6 .62 .62 0 0 1-.7-.5M385.9 124.4h2.8M386.4 128.5v.3"/>
<path d="M387.2 127.8l-.1 .4-.7 .3M387.2 127.8h.2M387.2 125.4v2.4M387.4 127.8a.96 .96 0 0 1-1 1M387.4 125.4v2.4M97.8 143.2l.9-.3v.5zM97.8 141.2v74.4M98.5 155.2l-.7 4.5v6h.4M98.5 155.2l.5 .1M98.9 156.1l-.7 9.6M98.9 156.1l.3 .2M99 155.3l-.1 .8"/>
<path d="M99.1 156l-.2 .1M99.1 156l.2 .2M99.1 155.2v.8M99.1 155.2l-.1 .1M99.2 156.3h2.2M99.2 154.4l-.2 .9M99.2 154.4l.2 .1M99.3 156.2h2.1M99.3 156.2l-.1 .1M99.4 154.5l-.3 .7M99.4 154.5h2.4M101.4 156.3l-.5 4.3-.3 5.1"/>
<path d="M101.4 156.2v.1M101.4 156.3h2.1M101.4 156.2h1.9M101.4 153.1h-.2a2.48 2.48 0 0 0-2.7 2.1M101.4 153.1l8.8-.1v.9M101.4 153.1l-1.5 .5-.7 .8M101.4 153.1v.2M101.4 153.3l-1.5 .5-.5 .7M101.8 153.2l-.4 .1M101.9 153.1v2.7M101.9 153.1h1.4v3.1M101.9 155.8h1.4"/>
<path d="M103.3 153.2l.2-.1v1M103.3 154.1h.2M103.3 156.2l.2 .1M103.5 154.1v2.2M110.2 153.9v50.6M110.2 153.9l-6.7 .2M110.2 153.9h5.1M110.5 153v52.5M110.5 153h4.5M110.5 153l-.3 .2M115 153v52.5M115 153l.3 .3"/>
<path d="M115.3 153.3v51.2M115.3 153.3l.1-.2h5.2l.2 .2M115.3 153.3h5.5M120.8 159.5h68.4M120.8 159.9h68.6M120.8 153.6h71.7M120.8 153.1h71.5M132.3 142.9l.9 .3-.9 .2zM133.2 143.2l1-.3v.5zM133.2 141.2v13.8M140.2 153v-1.4h3.3a1.04 1.04 0 0 0 1.5 0 1.04 1.04 0 0 0 0-1.5 1.04 1.04 0 0 0-1.5 0h-3.3l.2-2.4 .6-.3h13.5l.4 .1 .4 .6 .1-.4 .6-.3h13.5l.5 .2 .3 .5v2h-3.3a1.04 1.04 0 0 0-1.4 0 1.04 1.04 0 0 0 0 1.5 1.04 1.04 0 0 0 1.4 0h3.3v1.4M141.4 148.9v.4h1.2v-.4"/>
<path d="M141.4 152.8v-.4h1.2v.4M141.4 150.1v.5h1.2M141.5 153a.64 .64 0 0 1 .5-1 .64 .64 0 0 1 .5 1M141.7 148.6h.6M142.6 150.1v1.5M142.6 151.1h-1.2v.5M144.5 149.9v1.9M150.4 150.3a1.08 1.08 0 0 1 1.5-.2h6.6a1.04 1.04 0 0 1 1.5 0 1.04 1.04 0 0 1 0 1.5 1.04 1.04 0 0 1-1.5 0h-6.6a1.02 1.02 0 0 1-1.3 0 1.02 1.02 0 0 1-.2-1.3zM153 153a.64 .64 0 0 1 .5-1 .64 .64 0 0 1 .5 1M154.9 147.5h.7M155.3 147.5v5.5M156.5 153a.63 .63 0 0 1 .5-1 .63 .63 0 0 1 .5 1"/>
<path d="M166 149.9v1.9M167.9 148.9v.4M167.9 150.1v1.5M167.9 152.4v.4M167.9 151.1h1.2v.5M167.9 152.4h1.2v.4M168 153a.64 .64 0 0 1 .5-1 .64 .64 0 0 1 .5 1M169.1 148.9v.4h-1.2M169.1 150.1v.5h-1.2M188.9 158.9l4 10.2M189.2 158.8l4 10.2M190.9 149.8l2 5.1"/>
<path d="M191 149.8l2 5.1-4 4 4 10.1-4 4 2 5.1M191.2 149.7l2 5.1M192.3 153h-71.5v22h69M192.9 154.7l-4 4M193.2 155l-4 4M198.9 158.9l4 10.2M199.2 158.8l4 10.2M199.2 159.5h87.8M199.4 159.9h87.6M200.9 149.8l2 5.1M201 149.8l2 5.1-4 4 4 10.1-4 4 2 5.1M201.2 149.7l2 5.1"/>
<path d="M202.2 153h103.4M202.3 153.1h89.6M202.9 154.7l-4 4M203.2 155l-4 4M253.2 148.9v.4h1.2v-.4M253.2 152.8v-.4h1.2v.4M253.2 150.1v.5h1.2M253.2 153a.64 .64 0 0 1 .6-1 .64 .64 0 0 1 .5 1M253.4 148.6h.7M253.5 142.9l1 .3-1 .2zM253.6 155h1.7M254.4 150.1v1.5"/>
<path d="M254.4 151.1h-1.2v.5M254.5 143.2l1-.3v.5zM254.5 141.2v13.8M256.3 149.9v1.9M264.7 153a.64 .64 0 0 1 .6-1 .64 .64 0 0 1 .5 1M266 142.9l1 .3-1 .2zM266.2 155h32.7M266.6 147.5h.4M267 143.2l1-.3v.5zM267 148.1l-.1-.4-.7-.3h-13.4l-.7 .3-.1 2.4h3.3a1.04 1.04 0 0 1 1.4 0 1.04 1.04 0 0 1 0 1.5 1.04 1.04 0 0 1-1.4 0h-3.3v1.4M267 150.1h-3.2a1.05 1.05 0 0 0-1.5 0 1.05 1.05 0 0 0 0 1.5 1.05 1.05 0 0 0 1.5 0h3.2M267 141.2v14.6"/>
<path d="M287 153v22M291 142.9l1 .3-1 .2zM291.9 153.1v21.7M291.9 153.1l.1 .5h-89.5M292 141.2v33.1M292 143.2h-194.2M296.9 155v18M296.9 155l.3 1h-.5zM303.6 153l.2 .9h-.5zM303.6 153v22M98.2 165.7h2.4M98.2 165.7v27"/>
<path d="M100.6 165.7v27M115.3 174.7h5.5M115.3 174.6h5.5M120.8 174.5h68.8M120.8 168.4h72M120.8 168h71.8M132.8 163.1l.9 1.7M133.2 164v51.6M133.7 164.8l.8 .8-.5 .2zM133.7 164.8l8.8 15.1h33.6M154.9 177.2l-1.3 3.3M168.7 177.6h2.6"/>
<path d="M169.1 178.7l.9 1.5M170 177.6v2.6M171 178.7l-1 1.5M183.2 164v51.6M188.9 173.1l2 5.1M189.2 173l2 5.1M192.9 168.9l-4 4M193.2 169.2l-4 4M198.9 173.1l2 5.1M199.2 173l2 5.1M199.6 174.5h87.4M199.8 175h105.8"/>
<path d="M202.6 168h84.4M202.8 168.4h84.2M202.9 168.9l-4 4M203.2 169.2l-4 4M265.7 164h2.6M266.1 163.3a1.19 1.19 0 0 1 1.6-.2 1.19 1.19 0 0 1 .3 1.6 1.19 1.19 0 0 1-1.6 .2 1.19 1.19 0 0 1-.3-1.6zM266.8 172.2l.4 1.6M267 166.2v49.4M267 173h31.9M267 162.7v2.5M267.2 173.8l.5 .9-.5 .1zM267.2 173.8l4 14.7h27.7"/>
<path d="M287 174.3h5M287 174.8h4.9M292 174.3l-.1 .5M296.7 172h.5l-.3 1zM303.3 174h.5l-.2 1zM350.6 175.6h10.3M98.2 192.7l.2 4.3 .5 5.3M98.2 192.7h2.4M98.2 192.7h-.4v6l.7 4.5M100.6 192.7l.8 9.4M115.3 182.9h16M117.8 199.4h1.9"/>
<path d="M119.7 199.4v3.4M134.8 183.1h1.3v2.8h-1.3M134.8 182.6v4h2.3v-4M135.1 186.6v16.9M138.6 182.6v4h9.4M146.1 182.7h1.3v2.6M146.1 182.6v2.7h1.9M147.4 197v2.9h-1.3M147.4 184.2h.6M148 184.2v1.1M148 184.2v-1.6h-16.7v22.1h-9.1v-1.8M148 197h-1.9v3.2h-11l-3.8-.7-13.5-.2v3.6"/>
<path d="M148 185.3v18.7h-11.8v-1.8h11.8M276.3 190.8l-1.3 3.3M289.5 186.2h2.6M289.8 187.3l1 1.5M290.8 186.2v2.6M291.7 187.3l-.9 1.5M348.7 184.5v21.1M348.7 197.6l.2 1h-.5zM353.6 195.5h9.1M354.5 195.3l1.1 .2-1.1 .3zM355.6 193.5v4.1h-9M357.5 195.5l1.1-.2v.5z"/>
<path d="M357.5 193.5v4.1M97.8 213.7l.9-.3v.5zM97.8 213.7h169.2M98.5 203.2a2.63 2.63 0 0 0 2.9 2.1M98.9 202.3l.2 .1M98.9 202.3l.1 .9M99 203.2h.1M99 203.2l.2 .8M99 203.2h-.5M99.1 203.2l.3 .8M99.1 202.4v.8M99.2 202.1h2.2"/>
<path d="M99.2 202.1l-.3 .2M99.2 202.1l.1 .1M99.2 204a2.56 2.56 0 0 0 2.2 1.3M99.3 202.2h2.1M99.3 202.2l-.2 .2M99.4 204h-.2M99.4 204l.5 .6 1.5 .6M99.4 204h2.4M101.4 202.1v.1M101.4 202.1h2.1M101.4 202.2h1.9M101.4 205.2v.1"/>
<path d="M101.4 205.2h.4M101.9 202.6v2.7M101.9 202.6h1.4M103.3 204.4h.2M103.3 202.2v3M103.3 205.2l-1.4 .1M103.5 204.4v.9l-.2-.1M103.5 202.1l-.2 .1M103.5 202.1v2.3M103.5 204.4l6.7 .1M110.2 204.5v1l-8.8-.2M110.2 204.5h5.1"/>
<path d="M110.2 205.2l.3 .3M110.5 205.5h4.5M115.3 204.5v.7l-.3 .3M115.3 202.9h16M117.8 202.8h1.9M125.1 204.7v2.7h3.8v-2.7M131.3 203.1l3.8 .4M132.3 213.4l.9 .3-.9 .2zM133.2 213.7l1-.3v.5zM135.1 203.5h1.1M137.9 204v2.7h8.4v-2.7M139.4 204v2.7"/>
<path d="M182.2 213.4l1 .3-1 .2zM183.2 213.7l1.1-.3v.5zM266 213.4l1 .3-1 .2zM348.4 204.6h.5l-.2 1zM355.6 205.6a4 4 0 0 1-4.1-4 4 4 0 0 1 4.1-4h1.9a4 4 0 0 1 4.1 4 4 4 0 0 1-4.1 4h-10.9M4 238.5h148.9v54.5M49.6 238.5v54.5M4 248.5h148.9M4 254.5h148.9M84 248.5v6M118.4 248.5v6M216 253h200"/>
<path d="M216 248h65M216 258h65M228.6 243v15M255.2 243v15M281 243v50M296 243v30M346 243v30M361 243v30M381 253v20M392 253v20M416 243h-200v50M4 260.5h148.9"/>
<path d="M4 266.4h148.9M4 273.4h148.9M95.6 278.9h1.6M95.6 277.3h1.6M96.4 276.5v1.6M216 278h65M216 273h200M216 263h165M216 268h65M231 263v15M256 263v15M311 273v20"/>
<path d="M393.4 260.5l9-2.5v10l-9-2.5zM4 280.7h148.9M4 287h148.9M84 287v6M118.4 287v6M270.4 287.3h1.3M270.4 286h1.3M271 285.3v1.3"/>
<circle cx="133.3" cy="59.5" r=".85"/>
<circle cx="145.8" cy="59.7" r="1.01"/>
<circle cx="145.8" cy="59.7" r=".82"/>
<circle cx="150.7" cy="59.7" r="1.68"/>
<circle cx="150.7" cy="59.7" r="1.74"/>
<circle cx="155.7" cy="59.7" r=".9"/>
<circle cx="155.7" cy="59.7" r=".75"/>
<circle cx="160.7" cy="59.7" r="1.73"/>
<circle cx="160.7" cy="59.7" r="1.69"/>
<circle cx="165.8" cy="59.7" r=".82"/>
<circle cx="165.8" cy="59.7" r="1.01"/>
<circle cx="183.2" cy="59.5" r=".86"/>
<circle cx="204.5" cy="59.5" r=".85"/>
<circle cx="254.5" cy="59.5" r=".86"/>
<circle cx="267" cy="59.5" r=".85"/>
<circle cx="122.9" cy="71" r="1.5"/>
<circle cx="122.9" cy="71" r="1.43"/>
<circle cx="122.9" cy="66" r="1.51"/>
<circle cx="122.9" cy="66" r="1.42"/>
<circle cx="133.3" cy="77.5" r=".85"/>
<circle cx="145.8" cy="77.2" r="1.02"/>
<circle cx="145.8" cy="77.2" r=".83"/>
<circle cx="150.8" cy="77.3" r="1.72"/>
<circle cx="150.8" cy="77.2" r="1.68"/>
<circle cx="155.7" cy="77.2" r=".75"/>
<circle cx="155.7" cy="77.2" r=".9"/>
<circle cx="160.7" cy="77.2" r="1.72"/>
<circle cx="160.7" cy="77.3" r="1.68"/>
<circle cx="165.8" cy="77.2" r="1.02"/>
<circle cx="165.8" cy="77.2" r=".83"/>
<circle cx="183.2" cy="77.5" r=".86"/>
<circle cx="204.5" cy="77.5" r=".85"/>
<circle cx="285" cy="71" r="1.5"/>
<circle cx="285" cy="71" r="1.43"/>
<circle cx="285" cy="66" r="1.42"/>
<circle cx="285" cy="66" r="1.51"/>
<circle cx="153.5" cy="83.3" r="1.29"/>
<circle cx="153.5" cy="83.3" r="1.36"/>
<circle cx="157" cy="83.4" r="1.35"/>
<circle cx="157" cy="83.3" r="1.3"/>
<circle cx="171" cy="88.7" r="1.15"/>
<circle cx="265.3" cy="83.3" r="1.29"/>
<circle cx="265.3" cy="83.3" r="1.36"/>
<circle cx="123.2" cy="116.3" r="1.42"/>
<circle cx="123.2" cy="116.3" r="1.5"/>
<circle cx="142.2" cy="110.8" r="1.5"/>
<circle cx="142.2" cy="110.8" r="1.34"/>
<circle cx="142.3" cy="110.8" r="1.3"/>
<circle cx="152.2" cy="106.7" r=".74"/>
<circle cx="152.2" cy="106.7" r=".5"/>
<circle cx="152.3" cy="106.7" r=".84"/>
<circle cx="154.5" cy="106.3" r="1.09"/>
<circle cx="154.5" cy="106.3" r="1.15"/>
<circle cx="157" cy="106.3" r="1.09"/>
<circle cx="157" cy="106.3" r="1.15"/>
<circle cx="168.2" cy="110.8" r="1.3"/>
<circle cx="168.2" cy="110.8" r="1.51"/>
<circle cx="168.3" cy="110.8" r="1.34"/>
<circle cx="254" cy="110.8" r="1.5"/>
<circle cx="254" cy="110.8" r="1.34"/>
<circle cx="254" cy="110.8" r="1.3"/>
<circle cx="265" cy="110.8" r="1.36"/>
<circle cx="265" cy="110.8" r="1.5"/>
<circle cx="265" cy="110.8" r="1.3"/>
<circle cx="284.5" cy="116.3" r="1.43"/>
<circle cx="284.5" cy="116.3" r="1.51"/>
<circle cx="379.8" cy="109" r="1.49"/>
<circle cx="337.7" cy="126.3" r="1.52"/>
<circle cx="337.7" cy="120.8" r="1.52"/>
<circle cx="337.7" cy="126.3" r="1.37"/>
<circle cx="337.7" cy="120.8" r="1.37"/>
<circle cx="337.7" cy="120.8" r="1.33"/>
<circle cx="337.7" cy="126.3" r="1.33"/>
<circle cx="337.7" cy="126.3" r="1.5"/>
<circle cx="337.7" cy="120.8" r="1.5"/>
<circle cx="354.2" cy="126.3" r="1.53"/>
<circle cx="354.2" cy="120.8" r="1.53"/>
<circle cx="354.2" cy="120.8" r="1.32"/>
<circle cx="354.2" cy="126.3" r="1.32"/>
<circle cx="354.2" cy="126.3" r="1.48"/>
<circle cx="354.2" cy="120.8" r="1.48"/>
<circle cx="354.2" cy="120.8" r="1.37"/>
<circle cx="366.2" cy="122.6" r="1.5"/>
<circle cx="133.2" cy="155" r=".84"/>
<circle cx="142" cy="149.1" r=".62"/>
<circle cx="153.5" cy="149.1" r=".62"/>
<circle cx="157" cy="149.1" r=".63"/>
<circle cx="168.5" cy="149.1" r=".63"/>
<circle cx="183.3" cy="155" r=".85"/>
<circle cx="204.5" cy="155" r=".84"/>
<circle cx="253.8" cy="149.1" r=".62"/>
<circle cx="254.5" cy="155" r=".85"/>
<circle cx="265.3" cy="149.1" r=".62"/>
<circle cx="267" cy="155" r=".85"/>
<circle cx="133.2" cy="164" r=".99"/>
<circle cx="133.2" cy="173" r=".84"/>
<circle cx="154.2" cy="178.8" r="1.15"/>
<circle cx="183.2" cy="164" r=".99"/>
<circle cx="183.3" cy="173" r=".85"/>
<circle cx="204.5" cy="173" r=".84"/>
<circle cx="254.5" cy="173" r=".85"/>
<circle cx="266.7" cy="164" r="3.7"/>
<circle cx="267" cy="173" r=".85"/>
<circle cx="275.7" cy="192.4" r="1.15"/>
</g>
<path d="M412.4 262.3a2.5 2.5 0 0 0-4.1-1.1 2.5 2.5 0 0 0 1 4.2 2.5 2.5 0 0 0 3.2-2.9l-.1-.2" fill="none" stroke="#000" stroke-width=".3" stroke-dasharray="30.5 1.3 1.3 1.3" stroke-dashoffset="24.5" stroke-linecap="butt"/>
<path d="M414.8 261.5a5 5 0 0 0-8.3-2 5 5 0 0 0 2.2 8.3 5 5 0 0 0 6.2-6l-.1-.3" fill="none" stroke="#000" stroke-width=".3" stroke-dasharray="30.5 1.3 1.3 1.3" stroke-dashoffset="16.7" stroke-linecap="butt"/>
<g fill="none" stroke="#000" stroke-width=".3" stroke-dasharray="6.3 1.3 1.3 1.3 5.1">
<path d="M191 54.3l2 5.1M193 59.4l-4 4M201 54.3l2 5.1M203 59.4l-4 4M189 77.6l2 5M193 73.6l-4 4M199 77.6l2 5M203 73.6l-4 4M191 105.3l2 4.8M193 110.1l-4 4M201 105.3l2 4.8M203 110.1l-4 4"/>
<path d="M189 127.6l2 4.8M193 123.6l-4 4M199 127.6l2 4.8M203 123.6l-4 4M191 149.8l2 5.1M193 154.9l-4 4M201 149.8l2 5.1M203 154.9l-4 4M189 173l2 5.1M193 169l-4 4M199 173l2 5.1M203 169l-4 4"/>
</g>
<path d="M189 63.4l4 10.2M199 63.4l4 10.2M189 158.9l4 10.1M199 158.9l4 10.1" fill="none" stroke="#000" stroke-width=".3" stroke-dasharray="6.3 1.3 1.3 1.3 5.1" stroke-dashoffset="5.3"/>
<path d="M189 114.1l4 9.5M199 114.1l4 9.5" fill="none" stroke="#000" stroke-width=".3" stroke-dasharray="6.3 1.3 1.3 1.3 5.1" stroke-dashoffset="5.6"/>
<path d="M265.8 163.9h-1M267 165.2v1M267 162.7v-1M268.3 163.9h1" fill="none" stroke="#000" stroke-width=".3" stroke-dasharray="30.5 1.3 1.3 1.3"/>
<path d="M346 116.7v6.5" fill="none" stroke="#000" stroke-width=".3" stroke-dasharray="30.5 1.3 1.3 1.3" stroke-dashoffset="29.1"/>
<path d="M410 255.7v14.9" fill="none" stroke="#000" stroke-width=".3" stroke-dasharray="30.5 1.3 1.3 1.3" stroke-dashoffset="25"/>
<path d="M403.4 263l12.6-.1" fill="none" stroke="#000" stroke-width=".3" stroke-dasharray="30.5 1.3 1.3 1.3" stroke-dashoffset="26.1"/>
<path d="M216 248v5" fill="none" stroke="#000" stroke-width=".3" stroke-dasharray="30.5 1.3 1.3 1.3" stroke-dashoffset="29.9"/>
<path d="M128.3 77.2v-17.5M155.8 77.2v-17.5M252 77.2v-17.5M279.5 77.2v-17.5" fill="none" stroke="#f00" stroke-width=".3" stroke-dasharray="30.5 1.3 1.3 1.3" stroke-dashoffset="23.6"/>
<g fill="#000">
<path d="M334.2 129.1l.9-.5-.6 .9z"/>
<path d="M171.3 59.7l.3 1h-.5zM171.1 76.2h.5l-.3 1.1zM92 27l.2 1h-.5zM91.7 78.5h.5l-.2 1zM296.9 155l.3 1h-.5zM296.7 172h.5l-.3 1zM303.6 153l.2 .9h-.5zM303.3 174h.5l-.2 1zM348.7 197.6l.2 1h-.5zM348.4 204.6h.5l-.2 1z"/>
<path d="M177.2 52l1.1 .3-1.1 .2zM133.2 52.3l1-.3v.5z"/>
<path d="M291 53.2l1 .3-1 .2zM279.5 53.5l1-.3v.5zM251 14.8l1 .3-1 .2zM155.8 15.1l.9-.3v.5zM291 142.9l1 .3-1 .2zM267 143.2l1-.3v.5zM356 139l.9 .3-.9 .2zM345.9 139.3l1-.3v.5z"/>
<path d="M97.8 99.9l.9-.2v.5zM291 99.7l1 .2-1 .3zM97.8 15.1l.9-.3v.5zM154.7 14.8l1.1 .3-1.1 .2zM145.5 78.2l-.5 .9 .5 .1zM145.7 56.1l1.1-.3v.5zM164.7 55.8l1 .3-1 .2zM156 78.1v1l.5-.1zM96.7 22.9l1.1 .2-1.1 .3zM128.2 23.1l1.1-.2v.5zM97.8 143.2l.9-.3v.5zM132.3 142.9l.9 .3-.9 .2zM97.8 213.7l.9-.3v.5zM132.3 213.4l.9 .3-.9 .2zM133.2 213.7l1-.3v.5zM182.2 213.4l1 .3-1 .2zM183.2 213.7l1.1-.3v.5zM266 213.4l1 .3-1 .2zM133.7 164.8l.3 1 .5-.2zM267.2 173.8v1l.5-.1zM334.1 139l1 .3-1 .2zM345.9 139.3l1-.3v.5z"/>
<path d="M335.2 99.8l1-.3v.5zM355.7 99.5l1 .3-1 .2z"/>
<path d="M327.7 128.3h.5l-.3 1zM327.9 103.3l.3 1h-.5z"/>
<path d="M133.2 143.2l1-.3v.5zM253.5 142.9l1 .3-1 .2z"/>
<path d="M254.5 143.2l1-.3v.5zM266 142.9l1 .3-1 .2z"/>
<path d="M357.5 195.5l1.1-.2v.5zM354.5 195.3l1.1 .2-1.1 .3z"/>
</g>
<path d="M335.1 128.3v.5" fill="none" stroke="#f00" stroke-width=".3"/>
<g font-size="6.3">
<text x="282.1" y="250.3">名称</text>
<text x="347.1" y="250.3">图号</text>
<text x="282.1" y="260.3">材质</text>
<text x="347.1" y="260.3">质量</text>
<text x="383.3" y="262.1">视</text>
<text x="383.3" y="270">图</text>
<text x="282.1" y="270.3">版次</text>
<text x="347.1" y="270.3">比例</text>
</g>
<g font-size="4.9">
<text x="6" y="230.2">注意：1.行走平行度（正面+侧面），450行程内，≤±0.03mm，1000行程内，≤±0.05mm。</text>
<text x="14.7" y="236.1">2.本体形变，450行程内，≤±0.03mm，1000行程内，≤±0.05mm。</text>
<text x="16.9" y="245.5">型号规格</text>
<text x="78.9" y="245.5">GTH4-450-BR-M05-C4</text>
<text x="10.7" y="253.5">螺杆规格/型号</text>
<text x="61.8" y="253.5">1002</text>
<text x="96.3" y="253.5">1005</text>
<text x="16.9" y="259.5">有效行程</text>
<text x="97.5" y="259.5">450</text>
<text x="16.9" y="265.5">精度等级</text>
<text x="98.7" y="265.5">C7</text>
<text x="16.9" y="272">马达容量</text>
<text x="87.6" y="272">50W(无刹车)</text>
<text x="11.9" y="279.1">重复定位精度</text>
<text x="97.7" y="279.1">0.02</text>
<text x="4.5" y="285.9">感应开关方式及数量</text>
<text x="81.4" y="285.9">外挂型三只（C4）</text>
<text x="11.9" y="292.1">建议最快速度</text>
<text x="58.1" y="292.1">100MM/S</text>
<text x="92.5" y="292.1">250MM/S</text>
<text x="127" y="292">500MM/S</text>
</g>
<g font-size="4.2">
<text x="301.9" y="249.5">GTH4-450-BR-M05-C4</text>
<text x="259" y="267">2022/9/24</text>
</g>
<g font-size="4.1">
<text x="107.7" y="14.5">116 滑台原点</text>
<text x="194.4" y="14.5">450 有效行程</text>
<text x="101.4" y="22.6">61</text>
<text x="109.9" y="22.6">1 滑台极限位置</text>
<text x="91.4" y="50.9" transform="rotate(-90 91.4 50.9)">105</text>
<text x="157.6" y="51.7">90</text>
<text x="295.5" y="52.9">25</text>
<text x="304" y="52.9">1 滑台极限位置</text>
<text x="157.6" y="55.5">40</text>
<text x="170.8" y="56.3" transform="rotate(-90 170.8 56.3)">35</text>
<text x="116.5" y="90.8">4 x M4</text>
<text x="134.5" y="90.8">9.5</text>
<text x="160.8" y="90.2">2 x</text>
<text x="174.1" y="90.2">3 H7</text>
<text x="190.2" y="90.2">4.5</text>
<text x="194.5" y="99.3">646</text>
<text x="343.9" y="99.2">43</text>
<text x="327.4" y="115.7" transform="rotate(-90 327.4 115.7)">52</text>
<text x="314.5" y="134.8">基准面</text>
<text x="115.2" y="142.6">71</text>
<text x="180.7" y="142.6">5*100</text>
<text x="259.5" y="142.6">25</text>
<text x="277.1" y="142.6">50</text>
<text x="335.5" y="138.7">21.70</text>
<text x="349.9" y="138.7">22</text>
<text x="271.4" y="165.5">II</text>
<text x="296.4" y="164.4" transform="rotate(-90 296.4 164.4)">36</text>
<text x="303" y="164.5" transform="rotate(-90 303 164.5)">44</text>
<text x="350.6" y="179.7">2 : 1</text>
<text x="353.7" y="174.5">II</text>
<text x="144.1" y="180.3">2 x</text>
<text x="157.4" y="180.3">4 H7</text>
<text x="173.4" y="180.3">4</text>
<text x="272.8" y="188.9">14 x M4</text>
<text x="294" y="188.9">10</text>
<text x="278.8" y="193.9">3.40 贯穿</text>
<text x="344" y="196.8" transform="rotate(-90 344 196.8)">+0.012</text>
<text x="348.1" y="194.7" transform="rotate(-90 348.1 194.7)">0</text>
<text x="360.7" y="195">1</text>
<text x="348.1" y="200.9" transform="rotate(-90 348.1 200.9)">4</text>
<text x="115.2" y="213.1">71</text>
<text x="151.9" y="213.1">100</text>
<text x="218.3" y="213.1">425</text>
<text x="221.3" y="247.4">1</text>
<text x="131.6" y="253.2">1010</text>
<text x="218.2" y="257.4">序号</text>
<text x="221.3" y="252.4">2</text>
<text x="230.7" y="257.4">修 订 版 次</text>
<text x="255.9" y="257.4">设计变更编号</text>
<text x="225" y="262.4">设</text>
<text x="238.8" y="262.4">计</text>
<text x="252.5" y="262.4">变</text>
<text x="266.2" y="262.4">更</text>
<text x="218.4" y="267.4">设 计</text>
<text x="367.9" y="269.9">1:2</text>
<text x="218.4" y="272.4">校 核</text>
<text x="218.4" y="277.4">批 准</text>
<text x="218.9" y="282.9">技术要求：</text>
<text x="229.2" y="287.4">1、未标注公差全部 0.1</text>
<text x="229.1" y="291.9">2、未标注倒角全部C0.3</text>
</g>
</svg>
